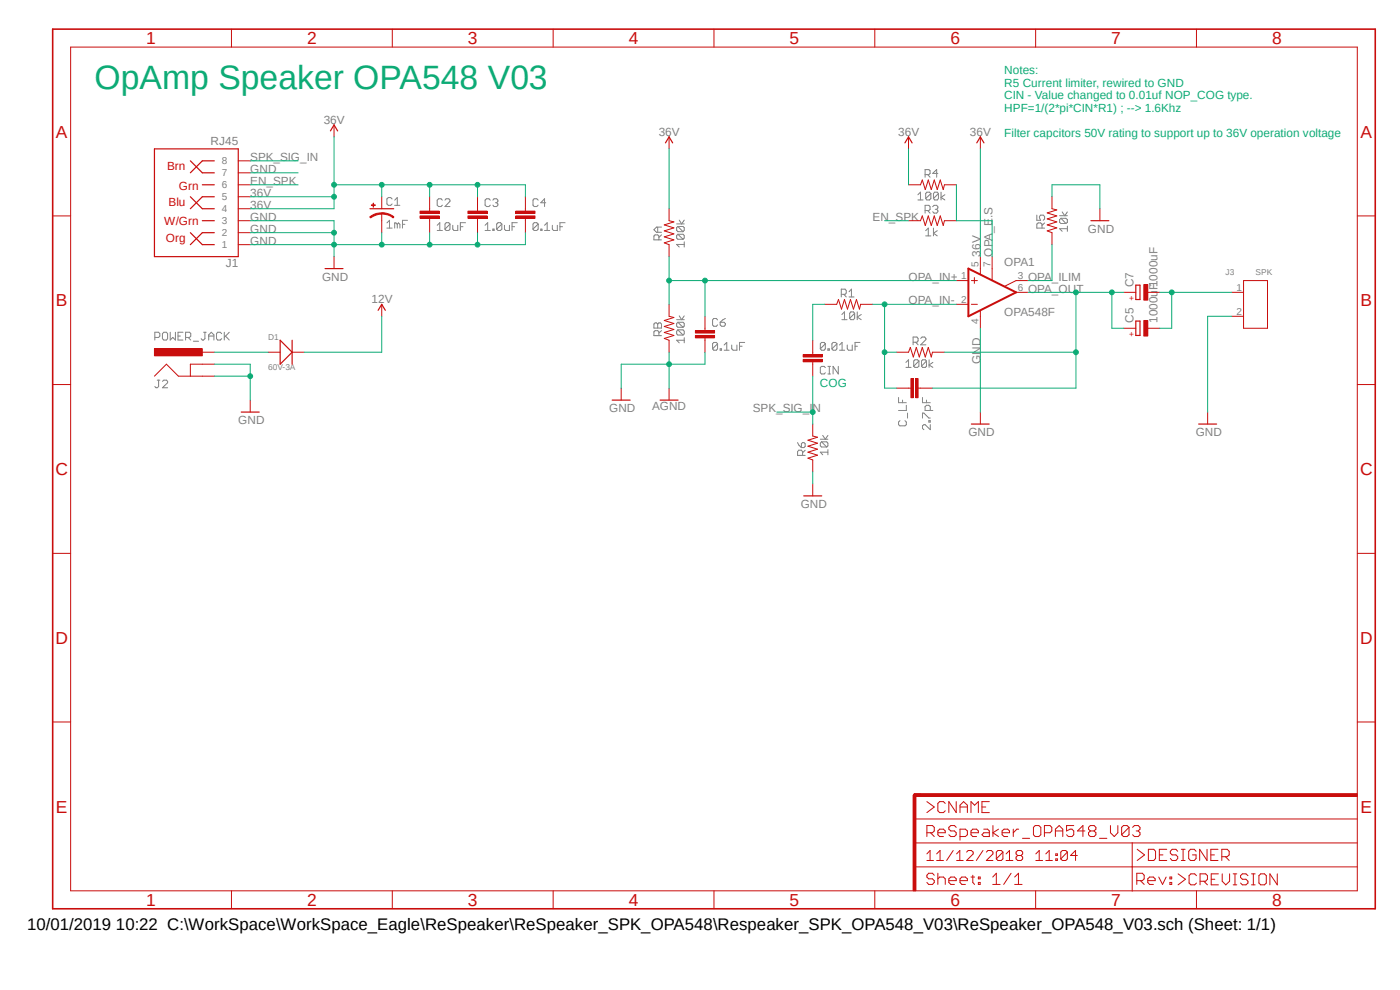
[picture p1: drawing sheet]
<svg xmlns="http://www.w3.org/2000/svg" width="297mm" height="210mm" viewBox="0 0 297 210" stroke-linecap="round" stroke-linejoin="round" font-family="sans-serif">
<path d="M10.8 5.9l281.3 187.3M292.1 5.9l-281.3 187.3" fill="none" stroke="#fff" stroke-width=".21"/>
<g fill="none" stroke="#808080" stroke-width=".21">
<path d="M196.3 37h.8l.2-.2v-.6l-.2-.2h-.8v1.6M196.8 37l.5 .6M199 36.8h-1.1l.8-.8v1.6M82.1 47.3l.5-.6v1.7M82.1 48.4h1.1M83.2 42.2l-.3-.3h-.5l-.3 .3v1.1l.3 .3h.5l.3-.3M83.7 42.5l.6-.6v1.7M83.7 43.6h1.1M84.3 47.6l-.3-.3h-.3v1.1M84.3 47.6v.8M84.3 47.6l.2-.3 .3 .3v.8M85.4 47.6h.5"/>
<path d="M86.4 46.7h-1v1.7M92.8 47.8l.5-.6v1.7M92.8 48.9h1.1M93.9 42.5l-.3-.3h-.6l-.2 .3v1l.2 .3h.6l.3-.3M94.4 42.5l.3-.3h.5l.3 .3v.2l-1.1 1.1h1.1M95.5 47.5v1.1l-.3 .3h-.5l-.3-.3M95.5 47.5l-.3-.3h-.5l-.3 .3v1.1M95.5 47.5l-1.1 1.1M96.1 47.8v.8l.2 .3h.8v-1.1M97.7 48.1h.5M98.8 47.2h-1.1v1.7M102.9 48.9h1.1"/>
<path d="M102.9 47.8l.6-.6v1.7M104 42.5l-.3-.3h-.5l-.3 .3v1l.3 .3h.5l.3-.3M104.6 48.6h.2v.3h-.2zM104.6 42.5l.2-.3h.6l.2 .3v.2l-.2 .3M105.1 43h.3M105.4 43l.2 .3v.2l-.2 .3h-.6l-.2-.3M106.5 47.5v1.1l-.3 .3h-.5l-.3-.3M106.5 47.5l-.3-.3h-.5l-.3 .3v1.1M106.5 47.5l-1.1 1.1M107 47.8v.8l.3 .3h.8v-1.1M108.6 48.1h.6M109.7 47.2h-1.1v1.7"/>
<path d="M114.2 47.5v1.1l-.3 .3h-.6l-.2-.3M114.2 47.5l-.3-.3h-.6l-.2 .3v1.1M114.2 42.5l-.3-.3h-.6l-.2 .3v1l.2 .3h.6l.3-.3M114.2 47.5l-1.1 1.1M114.7 48.6h.3v.3h-.3zM115.5 48.9h1.1M115.5 47.8l.6-.6v1.7M115.8 43h-1.1l.8-.8v1.6M117.2 47.8v.8l.2 .3h.8v-1.1M118.8 48.1h.5M119.9 47.2h-1.1v1.7M139.5 48.2v1.1"/>
<path d="M139.8 50.9v-.8l-.3-.3h-.5l-.3 .3v.8h1.6M140.3 49.8l-.5 .6M140.3 48.2h-1l-.6 .5 .6 .6h1M143.6 47.5h1.6M143.8 48h1.1l.3 .3v.6l-.3 .2M143.8 49.7h1.1l.3 .3v.5l-.3 .3M143.8 49.7l-.2 .3v.5l.2 .3h1.1M143.8 48l-.2 .3v.6l.2 .2h1.1M143.8 49.7l1.1 1.1M143.8 48l1.1 1.1M144.1 46.7l.5 .8 .6-.8M145.2 51.9h-1.6l.5 .5"/>
<path d="M145.2 51.3v1.1M194.7 41.3l.6-.5v1.6M194.7 42.4h1.1M196.3 44.7h.8l.2-.3v-.5l-.2-.3h-.8v1.6M196.4 48.9l.5-.5v1.6M196.4 50h1.1M196.8 44.7l.5 .5M197.5 41.1v1l-.3 .3h-.6l-.2-.3M197.5 41.1l-.3-.3h-.6l-.2 .3v1M197.5 41.1l-1.1 1M197.9 43.9l.3-.3h.5l.3 .3v.2l-.3 .3M198 48.4v1.6"/>
<path d="M198.4 44.4h.3M198.7 44.4l.3 .3v.2l-.3 .3h-.5l-.3-.3M198.8 48.9l-.8 .6 .8 .5M199.1 41.1l-.3-.3h-.5l-.3 .3v1M199.1 41.1v1l-.3 .3h-.5l-.3-.3M199.1 41.1l-1.1 1M199.6 40.8v1.6M200.4 41.3l-.8 .6 .8 .5M220 45.6v1.1h.8l-.3-.5v-.3l.3-.3h.5l.3 .3v.5l-.3 .3M221.1 48.4v-.9l-.3-.2h-.5l-.3 .2v.9h1.6M221.6 47.3l-.5 .5M224.8 45.8h1.6"/>
<path d="M225.1 46.3h1l.3 .3v.6l-.3 .2M225.1 46.3l-.3 .3v.6l.3 .2h1M225.1 46.3l1 1.1M225.3 45l.6 .8 .5-.8M226.4 48.5h-1.6l.5 .6M226.4 48v1.1M32.9 71.6h.8l.2-.3v-.5l-.2-.3h-.8v1.6M34.8 70.5h.5l.3 .3v1l-.3 .3h-.5l-.3-.3v-1zM36.1 70.5v1.6l.6-.5 .5 .5v-1.6M37.8 71.3h.5M38.8 70.5h-1v1.6h1M39.4 71.6h.8l.3-.3v-.5l-.3-.3h-.8v1.6"/>
<path d="M39.9 71.6l.6 .5M41 72.4h1.1M43.2 70.5h.5M43.5 70.5v1.3l-.3 .3h-.3l-.2-.3M44.3 71.3h1.1M44.3 72.1v-1.1l.5-.5 .6 .5v1.1M47 70.8l-.3-.3h-.5l-.3 .3v1l.3 .3h.5l.3-.3M47.6 70.5v1.6M47.8 71.3l.8 .8M48.6 70.5l-1 1.1M138.7 68.7l.3-.2h.3l.2 .2 .3-.2h.3l.2 .2v.9h-1.6zM139.5 68.7v.9"/>
<path d="M139.8 71.2v-.8l-.3-.3h-.5l-.3 .3v.8h1.6M140.3 70.1l-.5 .6M143.6 67.8h1.6M143.8 68.4h1.1l.3 .2v.6l-.3 .2M143.8 70h1.1l.3 .3v.5l-.3 .3M143.8 68.4l-.2 .2v.6l.2 .2h1.1M143.8 70l-.2 .3v.5l.2 .3h1.1M143.8 70l1.1 1.1M143.8 68.4l1.1 1M144.1 67l.5 .8 .6-.8M145.2 71.6v1.1M145.2 72.2h-1.6l.5 .5"/>
<path d="M152.2 67.9l-.2-.3h-.6l-.2 .3v1l.2 .3h.6l.2-.3M152.2 72.9l-.2-.3h-.6l-.2 .3v1.1M152.2 72.9v1.1l-.2 .3h-.6l-.2-.3M152.2 72.9l-1 1.1M152.8 68.4h.8l.3 .3v.2l-.3 .3h-.5l-.3-.3zM152.8 74h.3v.3h-.3zM153.6 74.3h1.1M153.6 73.2l.6-.6v1.7M153.9 67.6l-1.1 .8M155.2 73.2v.8l.3 .3h.8v-1.1M156.9 73.4h.5M158 72.6h-1.1v1.7"/>
<path d="M175.1 72.9l-.3-.3h-.5l-.3 .3v1.1M175.1 72.9v1.1l-.3 .3h-.5l-.3-.3M175.1 78l-.3-.3h-.5l-.3 .3v1.1l.3 .2h.5l.3-.2M175.1 72.9l-1.1 1.1M175.6 74h.3v.3h-.3zM175.6 77.7h.6M175.6 79.3h.6M175.9 77.7v1.6M177.5 72.9l-.2-.3h-.6l-.2 .3v1.1M177.5 72.9v1.1l-.2 .3h-.6l-.2-.3M177.5 72.9l-1 1.1M177.8 77.7v1.6l-1.1-1.6v1.6"/>
<path d="M178.1 74.3h1.1M178.1 73.2l.5-.6v1.7M178.5 62.4h.8l.2-.3v-.5l-.2-.3h-.8v1.7M178.6 67.8h1.1M178.6 66.7l.6-.5v1.6M179 62.4l.5 .6M179.7 73.2v.8l.3 .3h.8v-1.1M180.1 61.9l.5-.6v1.7M180.1 63h1.1M181.3 66.5v1l-.2 .3h-.6l-.2-.3M181.3 66.5l-.2-.3h-.6l-.2 .3v1M181.3 66.5l-1 1"/>
<path d="M181.4 73.4h.5M181.9 66.2v1.6M182.5 72.6h-1.1v1.7M182.7 66.7l-.8 .6 .8 .5M192.2 76.9l.5-.6v1.6M192.2 77.9h1.1M193.7 72.6h.8l.3-.3v-.5l-.3-.3h-.8v1.7M194.3 72.6l.5 .6M194.9 76.6v1.1l-.3 .2h-.5l-.3-.2M194.9 76.6l-.3-.3h-.5l-.3 .3v1.1M194.9 76.6l-1.1 1.1M195.3 71.8l.3-.3h.6l.2 .3v.3l-1.1 1.1h1.1"/>
<path d="M196.6 76.6v1.1l-.3 .2h-.6l-.2-.2M196.6 76.6l-.3-.3h-.6l-.2 .3v1.1M196.6 76.6l-1.1 1.1M197.1 76.3v1.6M197.9 76.9l-.8 .5 .8 .5M33.4 80.6h.5M33.7 80.6v1.4l-.3 .3h-.3l-.2-.3M34.5 80.9l.3-.3h.5l.3 .3v.3l-1.1 1.1h1.1M169.2 93.9l.8 1.1M170 94.1l.3-.2h.3l.2 .2v.6l-.2 .3h-.6zM170.3 96.6v-.8l-.3-.3h-.5l-.3 .3v.8h1.6M170.8 95.5l-.5 .6"/>
<path d="M174 93.2h1.6M174.3 93.7l-.3 .3v.6l.3 .2h1.1M174.3 93.7h1.1l.2 .3v.6l-.2 .2M174.3 93.7l1.1 1.1M174.5 92.4l.6 .8 .5-.8M175.6 95.4v1.1M175.6 95.9h-1.6l.5 .6M190.6 84.3v1.1h1.7M190.9 89.2l-.3 .3v.6l.3 .2h1.1l.3-.2v-.6l-.3-.3M191.5 84.9v.5M192.3 86v1.1h-1.7M192.5 87.6v1.1"/>
<path d="M195.7 84.3v1.1h1.7M195.7 88.7v-1.1h.3l1.1 1.1h.3M196.6 84.9v.5M197.1 89.2h.3v.3h-.3zM197.4 87.1v-.8l-.3-.3h-.5l-.3 .3v.8h1.6M197.4 90.1v1l-1.1-1h-.3l-.3 .2v.6l.3 .2"/>
</g>
<path d="M193.7 168.7h.6v20.3h-.6z" fill-rule="evenodd" fill="#c90d0c"/>
<path d="M193.7 168.7h.6v20.3h-.6z" fill="none" stroke="#c90d0c" stroke-width=".21"/>
<path d="M194 168.4h94v.6h-94z" fill-rule="evenodd" fill="#c90d0c"/>
<g fill="none" stroke="#c90d0c" stroke-width=".21">
<path d="M15 10h273v179h-273zM49.1 6.2v3.8M83.2 6.2v3.8M117.3 6.2v3.8M151.5 6.2v3.8M185.6 6.2v3.8M219.7 6.2v3.8M253.8 6.2v3.8M50.5 34.1h2.6M50.5 36.7h2.6M50.5 39.2h2.6M70.9 26.5v2.5"/>
<path d="M208 29v2.6M11.2 45.8h3.8M50.5 51.9h2.6M50.5 49.4h2.6M50.5 46.8h2.6M50.5 44.3h2.6M50.5 41.7h2.6M70.9 54.4v2.6M91.1 44.3v.5M91.1 46.3v.5M202.9 59.5h2.5M206.1 59.5h1.2"/>
<path d="M206.7 58.9v1.2M208 54.4v3.8M210.5 54.4v5M218.1 59.5h-2.5l-2.4 1.2M288 45.8h3.8M202.9 64.6h2.5M206.1 64.6h1.2M208 65.9v3.7M215.6 62h2.5M11.2 81.6h3.8M208 87.4v2.6M288 81.6h3.8"/>
<path d="M11.2 117.4h3.8M288 117.4h3.8M11.2 153.2h3.8M288 153.2h3.8M194 168.4h94v.6h-94zM194 178.8h94M194 173.7h94M196.6 176.7h1.2l.4-.4v-.8l-.4-.4h-1.2v2.4M196.6 170.1l1.6 1.1-1.6 1.2M197.4 176.7l.8 .8M199 176.7h1.5v-.4l-.3-.4h-.9l-.3 .4v.8l.3 .4h.9M200.5 170.4l-.3-.3h-.9l-.3 .3v1.6l.3 .4h.9l.3-.4"/>
<path d="M202.9 170.1v2.3l-1.6-2.3v2.3M202.9 175.5l-.4-.4h-.8l-.4 .4v.4l.4 .4h.8l.4 .4v.4l-.4 .4h-.8l-.4-.4M203.7 172.4v-1.6l.7-.7 .8 .7v1.6M203.7 177.5h1.1l.4-.4v-.8l-.4-.4h-1.1v2.3M203.7 171.2h1.5M206 172.4v-2.3l.8 .7 .8-.7v2.3M206 176.7h1.6v-.4l-.4-.4h-.8l-.4 .4v.8l.4 .4h.8M208.3 171.2h.8M208.7 175.9h.8l.4 .4v1.2h-1.2l-.4-.4 .4-.4h1.2M209.9 170.1h-1.6v2.3h1.6M210.7 175.1v2.4M211.8 175.9l-1.1 .8 1.1 .8"/>
<path d="M212.6 176.7h1.6v-.4l-.4-.4h-.8l-.4 .4v.8l.4 .4h.8M215 175.9v1.6M216.1 175.9h-.4l-.7 .8M216.9 177.8h1.5M219.6 175.1h.8l.4 .4v1.6l-.4 .4h-.8l-.4-.4v-1.6zM221.6 176.7h1.2l.3-.4v-.8l-.3-.4h-1.2v2.4M223.9 176.3h1.6M223.9 177.5v-1.6l.8-.8 .8 .8v1.6M227.8 175.1h-1.5v1.2l.7-.4h.4l.4 .4v.8l-.4 .4h-.7l-.4-.4M230.2 176.3h-1.6l1.1-1.2v2.4M231.3 176.3l-.4-.4v-.4l.4-.4h.8l.4 .4v.4l-.4 .4M231.3 176.3l-.4 .4v.4l.4 .4h.8l.4-.4v-.4l-.4-.4"/>
<path d="M231.3 176.3h.8M233.3 177.8h1.5M235.6 175.1v1.6l.8 .8 .8-.8v-1.6M239.5 175.5l-.4-.4h-.8l-.3 .4v1.6M239.5 175.5v1.6l-.4 .4h-.8l-.3-.4M239.5 175.5l-1.5 1.6M240.2 178.8v10.3M240.3 175.5l.4-.4h.8l.4 .4v.4l-.4 .4M241 176.3h.5M241.5 176.3l.4 .4v.4l-.4 .4h-.8l-.4-.4M49.1 189v3.8M83.2 189v3.8"/>
<path d="M117.3 189v3.8M151.5 189v3.8M185.6 189v3.8M194 183.9h94M196.6 182.5h1.4M196.6 181.1l.7-.7v2.1M198.2 185.7l-.4-.4h-.8l-.4 .4v.4l.4 .3h.8l.4 .4v.4l-.4 .4h-.8l-.4-.4M198.7 182.5h1.5M198.7 181.1l.7-.7v2.1M199 185.3v2.3M199 186.4l.3-.3h.9l.3 .3v1.2M201.3 186.8h1.6v-.4l-.4-.3h-.8l-.4 .3v.8l.4 .4h.8"/>
<path d="M202.2 180.4l-1.4 2.1M202.9 182.5h1.4M202.9 181.1l.7-.7v2.1M203.7 186.8h1.5v-.4l-.4-.3h-.8l-.3 .3v.8l.3 .4h.8M205.1 180.8l.3-.4h.7l.4 .4v.3l-1.4 1.4h1.4M206 186.1h.8M206.4 185.7v1.5l.4 .4M207.6 186.1h.3v.3h-.3zM207.6 187.2h.3v.4h-.3zM208.5 180.4l-1.4 2.1M209.3 180.8l.3-.4h.7l.4 .4v.3l-1.4 1.4h1.4M210.6 187.6h1.6"/>
<path d="M210.6 186.1l.8-.8v2.3M212.8 180.8v1.4l-.4 .3h-.7l-.3-.3M212.8 180.8l-.4-.4h-.7l-.3 .4v1.4M212.8 180.8l-1.4 1.4M213.4 182.5h1.5M213.4 181.1l.8-.7v2.1M214.5 185.3l-1.6 2.3M215.3 187.6h1.5M215.3 186.1l.8-.8v2.3M215.9 181.5l-.3 .3v.4l.3 .3h.7l.4-.3v-.4l-.4-.3M215.9 181.5l-.3-.4v-.3l.3-.4h.7l.4 .4v.3l-.4 .4M215.9 181.5h.7"/>
<path d="M219.7 189v3.8M219.8 182.5h1.4M219.8 181.1l.7-.7v2.1M221.9 182.5h1.4M221.9 181.1l.7-.7v2.1M224 182.2h.3v.3h-.3zM224 181.1h.3v.4h-.3zM226.4 180.8v1.4l-.3 .3h-.7l-.4-.3M226.4 180.8l-.3-.4h-.7l-.4 .4v1.4M226.4 180.8l-1.4 1.4M228.6 181.5h-1.5l1.1-1.1v2.1M241.2 186.8h1.2l.3-.4v-.7l-.3-.4h-1.2v2.3"/>
<path d="M241.3 180.2l1.5 1.2-1.5 1.1M241.9 186.8l.8 .8M243.5 186.8h1.6v-.4l-.4-.3h-.8l-.4 .3v.8l.4 .4h.8M243.6 180.2h1.2l.4 .4v1.5l-.4 .4h-1.2zM245.8 186.1l.8 1.5 .8-1.5M246 181.4h.7M247.5 180.2h-1.5v2.3h1.5M248.2 186.1h.4v.3h-.4zM248.2 187.2h.4v.4h-.4zM249.9 180.6l-.4-.4h-.8l-.4 .4v.4l.4 .4h.8l.4 .3v.4l-.4 .4h-.8l-.4-.4M249.9 185.4l1.6 1.1-1.6 1.2M250.6 182.5h.8"/>
<path d="M250.6 180.2h.8M251 180.2v2.3M253.7 180.6l-.3-.4h-.8l-.4 .4v1.5l.4 .4h.8l.3-.4v-.7h-.7M253.8 185.8l-.4-.4h-.8l-.3 .4v1.5l.3 .4h.8l.4-.4M253.8 189v3.8M254.6 186.9h1.2l.4-.4v-.7l-.4-.4h-1.2v2.3M255.4 186.9l.8 .8M256.1 180.2v2.3l-1.6-2.3v2.3M256.9 181.4h.7M257 186.5h.7M258.4 180.2h-1.5v2.3h1.5M258.5 185.4h-1.5v2.3h1.5"/>
<path d="M259.2 181.7h1.1l.5-.3v-.8l-.5-.4h-1.1v2.3M259.3 185.4v1.5l.8 .8 .8-.8v-1.5M260 181.7l.8 .8M261.6 185.4h.8M261.6 187.7h.8M262 185.4v2.3M264.8 185.8l-.5-.4h-.7l-.4 .4v.3l.4 .4h.7l.5 .4v.4l-.5 .4h-.7l-.4-.4M265.5 185.4h.8M265.5 187.7h.8M265.9 185.4v2.3M267.5 185.4h.8l.3 .4v1.5l-.3 .4h-.8l-.4-.4v-1.5zM271 185.4v2.3l-1.6-2.3v2.3"/>
</g>
<path d="M195.3 168.7h-1.3v1.2" fill="none" stroke="#c90d0c" stroke-width=".64"/>
<path d="M11.2 6.2h280.6v186.6h-280.6z" fill="none" stroke="#c90d0c" stroke-width=".34"/>
<path d="M205.4 57l10.2 5-10.2 5.1z" fill="none" stroke="#c90d0c" stroke-width=".42"/>
<g fill="none" stroke="#c90d0c" stroke-width=".25">
<path d="M32.8 31.6h17.7v22.8h-17.7zM40.4 34.1l2.5 2.6h2.6M42.9 39.2h2.6M45.5 34.1h-2.6l-2.5 2.6M70.1 27.8l.8-1.3 .7 1.3M207.2 30.3l.8-1.3 .7 1.3M40.4 49.4l2.5 2.5h2.6M40.4 41.7l2.5 2.6h2.6M42.9 46.8h2.6M45.5 49.4h-2.6l-2.5 2.5M45.5 41.7h-2.6l-2.5 2.6M69 57h3.8"/>
<path d="M206.1 90h3.7"/>
</g>
<path d="M89.1 45.8h4.1v.5h-4.1z" fill-rule="evenodd" fill="#c90d0c"/>
<path d="M89.1 45.8h4.1v.5h-4.1z" fill="none" stroke="#c90d0c" stroke-width=".21"/>
<path d="M89.1 44.8h4.1v.5h-4.1z" fill-rule="evenodd" fill="#c90d0c"/>
<path d="M89.1 44.8h4.1v.5h-4.1zM91.1 41.7v2.6M91.1 46.8v2.6M101.3 44.3v.5M101.3 46.3v.5" fill="none" stroke="#c90d0c" stroke-width=".21"/>
<path d="M99.3 45.8h4v.5h-4z" fill-rule="evenodd" fill="#c90d0c"/>
<path d="M99.3 45.8h4v.5h-4z" fill="none" stroke="#c90d0c" stroke-width=".21"/>
<path d="M99.3 44.8h4v.5h-4z" fill-rule="evenodd" fill="#c90d0c"/>
<path d="M99.3 44.8h4v.5h-4zM101.3 41.7v2.6M101.3 46.8v2.6M111.5 44.3v.5M111.5 46.3v.5" fill="none" stroke="#c90d0c" stroke-width=".21"/>
<path d="M109.4 45.8h4.1v.5h-4.1z" fill-rule="evenodd" fill="#c90d0c"/>
<path d="M109.4 45.8h4.1v.5h-4.1z" fill="none" stroke="#c90d0c" stroke-width=".21"/>
<path d="M109.4 44.8h4.1v.5h-4.1z" fill-rule="evenodd" fill="#c90d0c"/>
<path d="M109.4 44.8h4.1v.5h-4.1zM111.5 41.7v2.6M111.5 46.8v2.6M32.8 79.8l2.5-2.5 2.5 2.5h5.1M42.9 77.3h-2.5v2.5" fill="none" stroke="#c90d0c" stroke-width=".21"/>
<path d="M32.8 74h10.1v1.5h-10.1z" fill-rule="evenodd" fill="#c90d0c"/>
<g fill="none" stroke="#c90d0c" stroke-width=".21">
<path d="M141.9 44.3v2.5l1.1 .3-2.1 .6 2.1 .6-2.1 .7 2.1 .6-2.1 .6 2.1 .7-2.1 .6 1 .4v2.5M223.2 41.7v2.6l1 .2-2 .7 2 .6-2 .6 2 .7-2 .6 2 .6-2 .7 1 .4v2.5M263.8 59.5h5.1v10.1h-5.1zM32.8 74h10.1v1.5h-10.1zM42.9 77.3h2.6M42.9 79.8h2.6M42.9 74.7h2.6M81 64.6v2.5M141.9 64.6v2.5l1.1 .3-2.1 .6 2.1 .6-2.1 .7 2.1 .6-2.1 .6 2.1 .7-2.1 .6 1 .4v2.5M149.6 69.6v.5M149.6 71.7v.5M175 64.6h2.5l.4-1.1 .6 2.1 .7-2.1 .6 2.1 .6-2.1 .7 2.1 .6-2.1 .6 2.1 .3-1h2.5"/>
<path d="M190.2 74.7h2.5l.4-1 .7 2 .6-2 .6 2 .7-2 .6 2 .6-2 .7 2 .2-1h2.6M261.3 62h2.5M261.3 67.1h2.5M53.1 84.9v2.5M256.2 87.4v2.6"/>
</g>
<path d="M80.2 65.8l.8-1.2 .7 1.2M51.2 87.4h3.8M254.3 90h3.8" fill="none" stroke="#c90d0c" stroke-width=".25"/>
<path d="M147.5 71.2h4.1v.5h-4.1z" fill-rule="evenodd" fill="#c90d0c"/>
<path d="M147.5 71.2h4.1v.5h-4.1z" fill="none" stroke="#c90d0c" stroke-width=".21"/>
<path d="M147.5 70.1h4.1v.6h-4.1z" fill-rule="evenodd" fill="#c90d0c"/>
<path d="M147.5 70.1h4.1v.6h-4.1zM149.6 67.1v2.5M149.6 72.2v2.5M172.4 74.7v.5M172.4 76.8v.5" fill="none" stroke="#c90d0c" stroke-width=".21"/>
<path d="M170.4 75.2h4.1v.5h-4.1z" fill-rule="evenodd" fill="#c90d0c"/>
<path d="M170.4 75.2h4.1v.5h-4.1z" fill="none" stroke="#c90d0c" stroke-width=".21"/>
<path d="M170.4 76.2h4.1v.6h-4.1z" fill-rule="evenodd" fill="#c90d0c"/>
<path d="M141.9 29v2.6M192.7 46.8h2.6l.4-1 .6 2 .6-2 .7 2 .6-2 .6 2 .7-2 .6 2 .3-1h2.5M170.4 76.2h4.1v.6h-4.1zM172.4 72.2v2.5M172.4 77.3v2.5M192.7 82.3h.6M194.8 82.3h.5" fill="none" stroke="#c90d0c" stroke-width=".21"/>
<path d="M141.2 30.3l.7-1.3 .8 1.3" fill="none" stroke="#c90d0c" stroke-width=".25"/>
<path d="M194.3 80.3h.5v4.1h-.5z" fill-rule="evenodd" fill="#c90d0c"/>
<path d="M194.3 80.3h.5v4.1h-.5z" fill="none" stroke="#c90d0c" stroke-width=".21"/>
<path d="M193.3 80.3h.5v4.1h-.5z" fill-rule="evenodd" fill="#c90d0c"/>
<path d="M192.7 39.2h2.6l.4-1 .6 2 .6-2 .7 2 .6-2 .6 2 .7-2 .6 2 .3-1h2.5M192.7 29v2.6M233.3 44.3v2.5M131.8 82.3v2.6M141.9 82.3v2.6M190.2 82.3h2.5M193.3 80.3h.5v4.1h-.5zM195.3 82.3h2.5" fill="none" stroke="#c90d0c" stroke-width=".21"/>
<path d="M192 30.3l.7-1.3 .8 1.3M231.4 46.8h3.8M241 60.5h.9v3h-.9zM129.9 84.9h3.8M140 84.9h3.8" fill="none" stroke="#c90d0c" stroke-width=".25"/>
<path d="M242.7 60.4h.8v3.3h-.8z" fill-rule="evenodd" fill="#c90d0c"/>
<path d="M81 45.3v1.5M56.9 74.7h2.5M62 74.7h2.5M238.4 62h2.6M242.7 60.4h.8v3.3h-.8zM243.5 62h2.5" fill="none" stroke="#c90d0c" stroke-width=".21"/>
<path d="M78.5 44.3h5M59.4 72.2l2.6 2.5-2.6 2.6zM62 72.2v5.1" fill="none" stroke="#c90d0c" stroke-width=".25"/>
<path d="M81 45.1a4 4 0 0 1 2.6 .9l-.2 .2a3.6 3.6 0 0 0-2.4-.8z" fill-rule="evenodd" fill="#c90d0c"/>
<path d="M81 45.1a4 4 0 0 1 2.6 .9l-.2 .2a3.6 3.6 0 0 0-2.4-.8z" fill="none" stroke="#c90d0c" stroke-width=".21"/>
<path d="M78.4 46a3.6 3.6 0 0 1 2.6-.8v.2a4.1 4.1 0 0 0-2.4 .8z" fill-rule="evenodd" fill="#c90d0c"/>
<path d="M78.4 46a3.6 3.6 0 0 1 2.6-.8v.2a4.1 4.1 0 0 0-2.4 .8z" fill="none" stroke="#c90d0c" stroke-width=".21"/>
<path d="M78.8 43.5l.8 .1z" fill-rule="evenodd" fill="#c90d0c"/>
<path d="M78.8 43.5l.8 .1z" fill="none" stroke="#c90d0c" stroke-width=".21"/>
<path d="M79.2 43.1v.8z" fill-rule="evenodd" fill="#c90d0c"/>
<path d="M79.2 43.1v.8zM81 41.7v2.6M81 46.8v2.6M172.4 90v2.5l1 .3-2 .6 2 .6-2 .7 2 .6-2 .6 2 .7-2 .6 1 .4v2.5M172.4 102.7v2.5" fill="none" stroke="#c90d0c" stroke-width=".21"/>
<path d="M241 68.1h.9v3.1h-.9zM170.5 105.2h3.8" fill="none" stroke="#c90d0c" stroke-width=".25"/>
<path d="M242.7 68h.8v3.3h-.8z" fill-rule="evenodd" fill="#c90d0c"/>
<path d="M238.4 69.6h2.6M242.7 68h.8v3.3h-.8zM243.5 69.6h2.5" fill="none" stroke="#c90d0c" stroke-width=".21"/>
<path d="M141.9 59.5h61M141.9 54.4v10.2" fill="none" stroke="#0dab76" stroke-width=".21"/>
<circle cx="141.9" cy="59.5" r=".51" fill="#0dab76"/>
<g fill="none" stroke="#0dab76" stroke-width=".21">
<path d="M149.6 59.5v7.6"/>
<circle cx="141.9" cy="59.5" r=".51"/>
</g>
<circle cx="149.6" cy="59.5" r=".51" fill="#0dab76"/>
<g fill="none" stroke="#0dab76" stroke-width=".21">
<path d="M185.1 64.6h17.8M187.7 64.6v10.1h2.5"/>
<circle cx="149.6" cy="59.5" r=".51"/>
</g>
<circle cx="187.7" cy="64.6" r=".51" fill="#0dab76"/>
<g fill="none" stroke="#0dab76" stroke-width=".21">
<path d="M187.7 74.7v7.6h2.5"/>
<circle cx="187.7" cy="64.6" r=".51"/>
</g>
<circle cx="187.7" cy="74.7" r=".51" fill="#0dab76"/>
<g fill="none" stroke="#0dab76" stroke-width=".21">
<path d="M202.9 39.2v7.6h7.6v7.6M223.2 51.9v7.6h-5.1M218.1 62h20.3M228.3 62v12.7h-27.9"/>
<circle cx="187.7" cy="74.7" r=".51"/>
</g>
<circle cx="228.3" cy="62" r=".51" fill="#0dab76"/>
<g fill="none" stroke="#0dab76" stroke-width=".21">
<path d="M228.3 74.7v7.6h-30.5"/>
<circle cx="228.3" cy="62" r=".51"/>
</g>
<circle cx="228.3" cy="74.7" r=".51" fill="#0dab76"/>
<g fill="none" stroke="#0dab76" stroke-width=".21">
<path d="M235.9 62v7.6h2.5"/>
<circle cx="228.3" cy="74.7" r=".51"/>
</g>
<circle cx="235.9" cy="62" r=".51" fill="#0dab76"/>
<g fill="none" stroke="#0dab76" stroke-width=".21">
<path d="M53.1 34.1h10.1M172.4 79.8v10.2M164.8 87.4h7.6"/>
<circle cx="235.9" cy="62" r=".51"/>
</g>
<circle cx="172.4" cy="87.4" r=".51" fill="#0dab76"/>
<g fill="none" stroke="#0dab76" stroke-width=".21">
<path d="M53.1 39.2h10.1M70.9 29v15.3h-17.8M53.1 41.7h17.8M187.7 46.8h5"/>
<circle cx="172.4" cy="87.4" r=".51"/>
</g>
<circle cx="70.9" cy="41.7" r=".51" fill="#0dab76"/>
<circle cx="70.9" cy="41.7" r=".51" fill="none" stroke="#0dab76" stroke-width=".21"/>
<circle cx="70.9" cy="39.2" r=".51" fill="#0dab76"/>
<g fill="none" stroke="#0dab76" stroke-width=".21">
<path d="M70.9 39.2h30.4v2.5M91.1 39.2v2.5"/>
<circle cx="70.9" cy="39.2" r=".51"/>
</g>
<circle cx="91.1" cy="39.2" r=".51" fill="#0dab76"/>
<g fill="none" stroke="#0dab76" stroke-width=".21">
<path d="M101.3 39.2h10.2v2.5"/>
<circle cx="91.1" cy="39.2" r=".51"/>
</g>
<circle cx="101.3" cy="39.2" r=".51" fill="#0dab76"/>
<g fill="none" stroke="#0dab76" stroke-width=".21">
<path d="M81 39.2v2.5"/>
<circle cx="101.3" cy="39.2" r=".51"/>
</g>
<circle cx="81" cy="39.2" r=".51" fill="#0dab76"/>
<g fill="none" stroke="#0dab76" stroke-width=".21">
<path d="M141.9 31.6v12.7M192.7 31.6v7.6M208 31.6v22.8M53.1 51.9h17.8M53.1 49.4h17.8v5M81 67.1v7.6h-16.5"/>
<circle cx="81" cy="39.2" r=".51"/>
</g>
<circle cx="70.9" cy="51.9" r=".51" fill="#0dab76"/>
<g fill="none" stroke="#0dab76" stroke-width=".21">
<path d="M53.1 46.8h17.8v2.6"/>
<circle cx="70.9" cy="51.9" r=".51"/>
</g>
<circle cx="70.9" cy="49.4" r=".51" fill="#0dab76"/>
<g fill="none" stroke="#0dab76" stroke-width=".21">
<path d="M91.1 49.4v2.5M101.3 49.4v2.5h-30.4"/>
<circle cx="70.9" cy="49.4" r=".51"/>
</g>
<circle cx="91.1" cy="51.9" r=".51" fill="#0dab76"/>
<g fill="none" stroke="#0dab76" stroke-width=".21">
<path d="M111.5 49.4v2.5h-10.2"/>
<circle cx="91.1" cy="51.9" r=".51"/>
</g>
<circle cx="101.3" cy="51.9" r=".51" fill="#0dab76"/>
<g fill="none" stroke="#0dab76" stroke-width=".21">
<path d="M81 49.4v2.5"/>
<circle cx="101.3" cy="51.9" r=".51"/>
</g>
<circle cx="81" cy="51.9" r=".51" fill="#0dab76"/>
<g fill="none" stroke="#0dab76" stroke-width=".21">
<path d="M45.5 79.8h7.6M45.5 77.3h7.6v7.6M208 69.6v17.8"/>
<circle cx="81" cy="51.9" r=".51"/>
</g>
<circle cx="53.1" cy="79.8" r=".51" fill="#0dab76"/>
<g fill="none" stroke="#0dab76" stroke-width=".21">
<path d="M131.8 77.3v5M141.9 74.7v7.6M149.6 74.7v2.6h-7.7M261.3 67.1h-5.1v20.3"/>
<circle cx="53.1" cy="79.8" r=".51"/>
</g>
<circle cx="141.9" cy="77.3" r=".51" fill="#0dab76"/>
<g fill="none" stroke="#0dab76" stroke-width=".21">
<path d="M53.1 36.7h10.1M223.2 41.7v-2.5h10.1v5.1M45.5 74.7h11.4M131.8 77.3h10.1M246 62h15.3M248.6 62v7.6h-2.6M172.4 100.1v2.6"/>
<circle cx="141.9" cy="77.3" r=".51"/>
</g>
<circle cx="248.6" cy="62" r=".51" fill="#0dab76"/>
<g fill="none" stroke="#0dab76" stroke-width=".21">
<path d="M175 64.6h-2.6v7.6"/>
<circle cx="248.6" cy="62" r=".51"/>
</g>
<text font-size="7.2" fill="#0dab76" x="20.1" y="18.9">OpAmp Speaker OPA548 V03</text>
<g font-size="3.7" fill="#c90d0c">
<text x="31" y="9.4">1</text>
<text x="65.1" y="9.4">2</text>
<text x="99.3" y="9.4">3</text>
<text x="133.4" y="9.4">4</text>
<text x="167.5" y="9.4">5</text>
<text x="201.6" y="9.4">6</text>
<text x="235.8" y="9.4">7</text>
<text x="269.9" y="9.4">8</text>
<text x="11.9" y="29.2">A</text>
<text x="288.6" y="29.2">A</text>
<text x="11.9" y="65">B</text>
<text x="288.6" y="65">B</text>
<text x="11.8" y="100.8">C</text>
<text x="288.5" y="100.8">C</text>
<text x="11.8" y="136.6">D</text>
<text x="288.5" y="136.6">D</text>
<text x="11.9" y="172.4">E</text>
<text x="288.6" y="172.4">E</text>
<text x="31" y="192.2">1</text>
<text x="65.1" y="192.2">2</text>
<text x="99.3" y="192.2">3</text>
<text x="133.4" y="192.2">4</text>
<text x="167.5" y="192.2">5</text>
<text x="201.6" y="192.2">6</text>
<text x="235.8" y="192.2">7</text>
<text x="269.9" y="192.2">8</text>
</g>
<text font-size="3.6" x="5.8" y="197.3">10/01/2019 10:22 C:\WorkSpace\WorkSpace_Eagle\ReSpeaker\ReSpeaker_SPK_OPA548\Respeaker_SPK_OPA548_V03\ReSpeaker_OPA548_V03.sch (Sheet: 1/1)</text>
<g font-size="2.5" fill="#0dab76">
<text x="213.1" y="15.7">Notes:</text>
<text x="213.1" y="18.4">R5 Current limiter, rewired to GND</text>
<text x="213.1" y="21">CIN - Value changed to 0.01uf NOP_COG type.</text>
<text x="213.1" y="23.7">HPF=1/(2*pi*CIN*R1) ; --&gt; 1.6Khz</text>
<text x="213.1" y="29">Filter capcitors 50V rating to support up to 36V operation voltage</text>
<text x="174" y="82.1">COG</text>
</g>
<g font-size="2.5" fill="#808080">
<text x="68.7" y="26.2">36V</text>
<text x="139.7" y="28.8">36V</text>
<text x="190.5" y="28.8">36V</text>
<text x="205.8" y="28.8">36V</text>
<text x="44.7" y="30.8">RJ45</text>
<text x="53.1" y="34.1">SPK_SIG_IN</text>
<text x="53.1" y="39.2">EN_SPK</text>
<text x="53.1" y="41.7">36V</text>
<text x="53.1" y="36.7">GND</text>
<text x="53.1" y="44.3">36V</text>
<text x="53.1" y="46.8">GND</text>
<text x="185.1" y="46.8">EN_SPK</text>
<text x="53.1" y="51.9">GND</text>
<text x="53.1" y="49.4">GND</text>
<text x="230.8" y="49.4">GND</text>
<text x="47.9" y="56.7">J1</text>
<text x="68.3" y="59.5">GND</text>
<text x="192.7" y="59.5">OPA_IN+</text>
<text x="208" y="54.4" transform="rotate(-90 208 54.4)">36V</text>
<text x="210.5" y="54.4" transform="rotate(-90 210.5 54.4)">OPA_E.S</text>
<text x="213.1" y="56.3">OPA1</text>
<text x="218.1" y="59.5">OPA_ILIM</text>
<text x="78.8" y="64.3">12V</text>
<text x="192.7" y="64.6">OPA_IN-</text>
<text x="218.1" y="62.1">OPA_OUT</text>
<text x="240.5" y="60.9" transform="rotate(-90 240.5 60.9)">C7</text>
<text x="245.6" y="60.9" transform="rotate(-90 245.6 60.9)">1000uF</text>
<text x="213.1" y="67.1">OPA548F</text>
<text x="240.5" y="68.5" transform="rotate(-90 240.5 68.5)">C5</text>
<text x="208" y="77.3" transform="rotate(-90 208 77.3)">GND</text>
<text x="50.5" y="90">GND</text>
<text x="129.2" y="87.4">GND</text>
<text x="138.3" y="86.9">AGND</text>
<text x="159.7" y="87.4">SPK_SIG_IN</text>
<text x="205.4" y="92.5">GND</text>
<text x="253.7" y="92.5">GND</text>
<text x="169.9" y="107.7">GND</text>
</g>
<g font-size="2.5" fill="#c90d0c">
<text x="35.5" y="36.2">Brn</text>
<text x="38" y="40.2">Grn</text>
<text x="34.8" y="47.8">W/Grn</text>
<text x="35.8" y="43.8">Blu</text>
<text x="35.2" y="51.4">Org</text>
</g>
<g font-size="2.1" fill="#808080">
<text x="47" y="34.9">8</text>
<text x="47" y="37.4">7</text>
<text x="47" y="40">6</text>
<text x="47" y="47.6">3</text>
<text x="47" y="45">4</text>
<text x="47" y="42.5">5</text>
<text x="47" y="52.7">1</text>
<text x="47" y="50.1">2</text>
<text x="203.9" y="59.1">1</text>
<text x="207.6" y="56.6" transform="rotate(-90 207.6 56.6)">5</text>
<text x="210.1" y="56.6" transform="rotate(-90 210.1 56.6)">7</text>
<text x="215.9" y="59.1">3</text>
<text x="203.9" y="64.2">2</text>
<text x="215.9" y="61.7">6</text>
<text x="262.3" y="61.7">1</text>
<text x="207.6" y="68.7" transform="rotate(-90 207.6 68.7)">4</text>
<text x="262.3" y="66.8">2</text>
</g>
<g font-size="1.8" fill="#808080">
<text x="260" y="58.3">J3</text>
<text x="266.4" y="58.3">SPK</text>
<text x="56.9" y="72.2">D1</text>
<text x="56.9" y="78.5">60V-3A</text>
</g>
<g font-size="1.8" fill="#c90d0c">
<text x="239.5" y="63.9">+</text>
<text x="239.5" y="71.5">+</text>
</g>
</svg>
